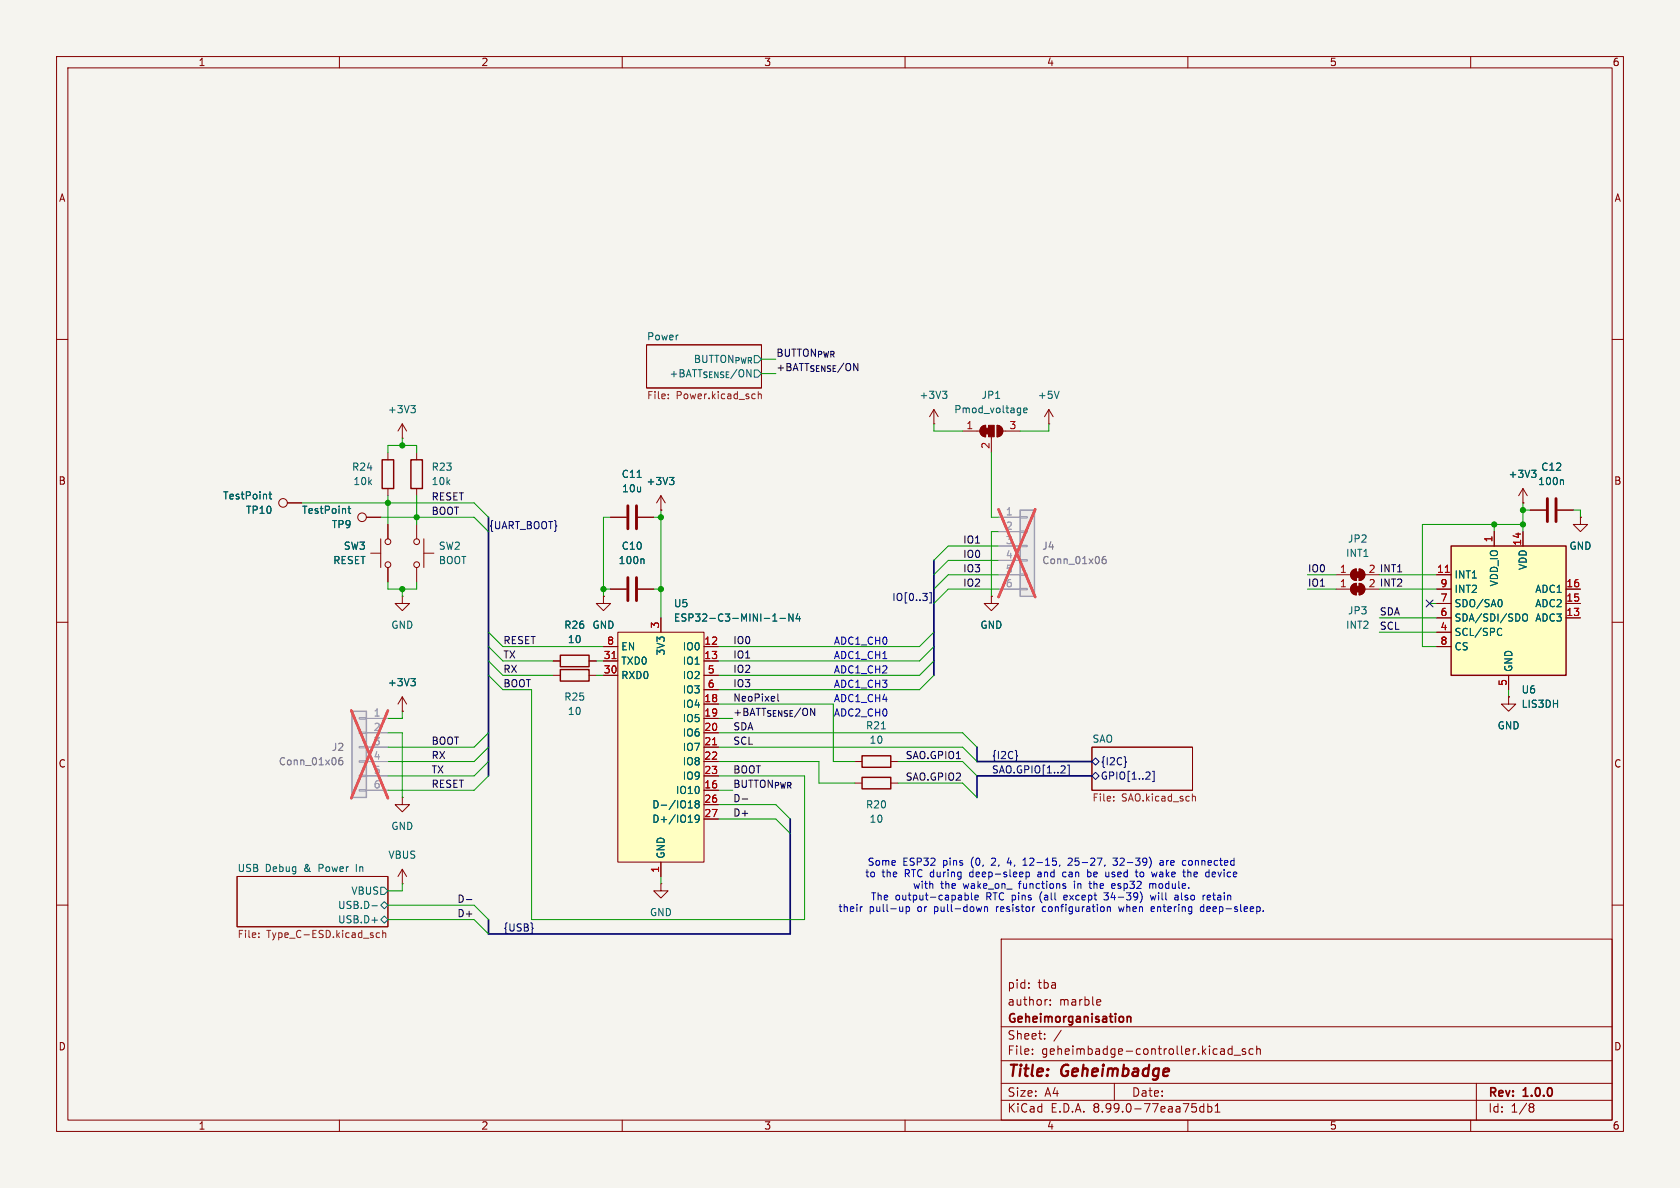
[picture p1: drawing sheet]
<svg xmlns="http://www.w3.org/2000/svg" width="297mm" height="210mm" viewBox="0 0 297 210" stroke-linecap="round" stroke-linejoin="round" font-family="sans-serif">
<path d="M0 0h297v210h-297z" fill="#f5f4ef" stroke="#f5f4ef" stroke-width=".18"/>
<g fill="none" stroke="#840000" stroke-width=".18">
<path d="M10 10h277v190h-277zM12 12h273v186h-273zM60 10v2M110 10v2M160 10v2M210 10v2M260 10v2M10 60h2M285 60h2M114.3 61h20.3v7.6h-20.3zM10 110h2M285 110h2"/>
<path d="M151.1 134.6h1.3M157.5 134.6h1.2M193 132.1h17.8v7.6h-17.8zM10 160h2M41.9 154.9h26.7v8.9h-26.7zM71.1 141v1.2h-1.3l1.3 1.3 1.3-1.3h-1.3M71.1 141h.1M71.1 156.2h.1M71.1 153.7l.8 1.2M71.1 153.7v2.5M71.1 153.7l-.7 1.2M285 160h2"/>
<path d="M177 166h108v32h-108zM181.9 173.8v.1M181.9 174.6v.1M185 176.7h.2M185.7 177.6v.1M185.7 176.8v.1M194.1 176.7l.4 .1 .1 .3-.7 .1M194.5 177.6l-.4 .1M60 198v2M110 198v2M160 198v2M177 194.5h108"/>
<path d="M177 191.5h108M177 187.5h108M177 181.5h108M182.5 186.3v.1M182.5 185.5v.1M184.7 183.6v.1M184.7 182.8v.1M187.6 182.1l-1.3 2M197 191.5v3M210 198v2M212.8 195.1v1.5M212.8 195.7l-.4-.1-.3 .3v.4l.1 .2h.6"/>
<path d="M213.5 195.7l.5-.1 .2 .3v.4l-.1 .2h-.6M213.5 195.1v1.5M214.8 195.5l.4-.4v1.5M214.8 196.6h.9M217.8 184.9v1.5M217.8 185.5l-.4-.1-.3 .3v.4l.1 .2h.6M218.2 186.5h1.1M220.2 185.5l-.4-.1-.2 .2 .1 .2 .5 .2v.3h-.6M221.5 185.5l-.4-.1-.3 .3v.4l.2 .2h.5M222.2 185.5l.2-.1 .3 .1 .1 .9M222.2 184.9v1.5M260 198v2"/>
<path d="M261 191.5v6.5M270.6 195.1h.3l.3 .3-.3 .3M270.6 195.7h.3M270.9 195.7l.2 .2 .1 .4-.3 .3h-.3"/>
</g>
<path d="M199.3 179.7v1M199.3 179.8l.2-.1 .3 .1 .1 .9" fill="none" stroke="#840000" stroke-width=".3"/>
<path d="M155.8 128.8h.7M67.3 156.8h.6l.7 .7-.7 .6h-.6zM65.7 162.7h1M65.7 160.1h1M67.3 162.6l.6-.7 .7 .7-.7 .6zM67.3 160l.6-.6 .7 .6-.7 .7z" fill="none" stroke="#006464" stroke-width=".18"/>
<g fill="none" stroke="#725600" stroke-width=".18">
<path d="M118.1 70.4v.1M118.1 69.7v.1M133.4 69.6l.1 .1M133.5 70.4l-.1 .1M134.1 69.2v1.3M134.1 69.8l.1-.2 .3 .1 .1 .8M196.9 141.5v.1M196.9 140.8v.1M210.8 140.9l.2-.1h.3v.8M45.8 165.6v.1M45.8 165v.1M67.1 165l-.4-.1-.2 .2 .1 .6h.5"/>
<path d="M67.7 165l.1-.1 .3 .1 .1 .7M67.7 164.5v1.2"/>
</g>
<path d="M193 134.6l.7-.6 .6 .6-.6 .7zM193 137.2l.7-.7 .6 .7-.6 .6zM199 134.5l.1 .2-.1 .2M203.7 136.3h.3v1.9h-.3" fill="none" stroke="#000084" stroke-width=".18"/>
<path d="M152.4 133.6h5.1v2h-5.1z" fill="none" stroke="#840000" stroke-width=".25"/>
<path d="M62.2 125.7h2.6v15.3h-2.6z" fill="#ebeae8"/>
<path d="M63.5 139.6h1.3v.2h-1.3zM63.5 137h1.3v.3h-1.3zM63.5 134.5h1.3v.2h-1.3zM63.5 132h1.3v.2h-1.3zM63.5 129.4h1.3v.3h-1.3zM63.5 126.9h1.3v.2h-1.3zM64.8 127h3.8M64.8 129.5h3.8M64.8 132.1h3.8M64.8 134.6h3.8M64.8 137.2h3.8M64.8 139.7h3.8" fill="none" stroke="#9c9b98" stroke-width=".18"/>
<path d="M62.2 125.7h2.6v15.3h-2.6z" fill="none" stroke="#9c9b98" stroke-width=".25"/>
<path d="M60.5 133.9l-.4 .1a.86 .86 0 0 0 0 1.2l.4-.1 .1-.4-.2-.3-.4 .1-.1 .2" fill="none" stroke="#939391" stroke-width=".18"/>
<path d="M62.1 125.6l6.5 15.5M68.6 125.6l-6.5 15.5" fill="none" stroke="#e75356" stroke-width=".46"/>
<path d="M67.6 81.3h2v5.1h-2zM72.6 81.3h2.1v5.1h-2.1zM99.1 115.8h5v2.1h-5zM152.4 137.4h5.1v2h-5.1z" fill="none" stroke="#840000" stroke-width=".25"/>
<g fill="none" stroke="#840000" stroke-width=".18">
<path d="M71.1 77.5h.1M71.1 74.9l.8 1.3M71.1 74.9v2.6M71.1 74.9l-.7 1.3M165.1 74.9h.1M165.1 72.4l-.8 1.3M165.1 72.4v2.5M165.1 72.4l.8 1.3M170.2 76.2h3M173.5 75.5l.7-.3v2a1.02 1.02 0 0 1-.9-.6 1.02 1.02 0 0 1 .2-1.1zM175.3 77.2v2.8M176.3 75.2a1.02 1.02 0 0 1 1 1 1.02 1.02 0 0 1-1 1z"/>
<path d="M177.3 76.2h3M185.4 74.9h.1M185.4 72.4l-.7 1.3M185.4 72.4v2.5M185.4 72.4l.8 1.3M50.8 88.9h2.5M64.8 91.4h2.5M65.5 97.8h1.8M67.3 95.3v5M68.6 80v1.3M68.6 86.4v1.2M68.6 92.7v2.6"/>
<path d="M73.7 80v1.3M73.7 86.4v1.2M73.7 92.7v2.6M74.9 97.8h1.8M74.9 95.3v5M107.9 91.4h2.8M112.8 91.4h2.8M116.8 90.2h.1M116.8 87.6l.8 1.3M116.8 87.6v2.6M116.8 87.6l-.7 1.3M68.6 100.3v2.6"/>
<path d="M71.1 105.4v1.3h1.3l-1.3 1.3-1.3-1.3h1.3M71.1 105.4h.1M73.7 100.3v2.6M97.8 116.8h1.3M104.1 116.8h1.3M106.7 105.4v1.3h-1.3l1.3 1.3 1.2-1.3h-1.2M106.7 105.4h.1M107.9 104.1h2.8M112.8 104.1h2.8M175.3 105.4v1.3h1.2l-1.2 1.3-1.3-1.3h1.3M175.3 105.4h.1M71.1 125.7h.1"/>
<path d="M71.1 123.2v2.5M71.1 123.2l.8 1.3M71.1 123.2l-.7 1.3M151.1 138.4h1.3M157.5 138.4h1.2"/>
<circle cx="50" cy="88.9" r=".76"/>
<circle cx="64" cy="91.4" r=".76"/>
<circle cx="68.6" cy="99.8" r=".51"/>
<circle cx="68.6" cy="95.8" r=".51"/>
<circle cx="73.7" cy="95.8" r=".51"/>
<circle cx="73.7" cy="99.8" r=".51"/>
</g>
<g fill="#840000" stroke="#840000" stroke-width=".18">
<path d="M174.2 75.7h.6v1h-.6z"/>
<path d="M173.5 75.5l.7-.3v2a1.02 1.02 0 0 1-.9-.6 1.02 1.02 0 0 1 .2-1.1z"/>
<path d="M174.8 75.2h1v2h-1z"/>
<path d="M176.3 75.2a1.02 1.02 0 0 1 1 1 1.02 1.02 0 0 1-1 1z"/>
</g>
<g fill="none" stroke="#006464" stroke-width=".18">
<path d="M72.6 71.7h.8l-.4 .5M73.2 72.2l.2 .2v.3l-.2 .3M166.6 69.2h.8l-.4 .4M167.2 69.6l.2 .3v.3l-.2 .2M181 72.5l.6-.1-.1-.2-.3-.1-.2 .2v.6h.5M187.2 69.2l-.4 1.2M47.5 87.4h.5M47.7 86.9v1.1l.3 .2M61.5 89.9h.5M61.7 89.5v1.1l.3 .1M112.6 84.4h.8M113.7 98.8l.1 .2v.6"/>
<path d="M118.4 84.4h.7l-.4 .5M118.9 84.9l.2 .2v.3l-.2 .3M72.6 120h.8l-.4 .4M73.2 120.4l.2 .3v.3l-.2 .2"/>
</g>
<path d="M111 89.4v4.1M112.5 89.4v4.1M111 102.1v4.1M112.5 102.1v4.1" fill="none" stroke="#840000" stroke-width=".51"/>
<path d="M256.5 96.5h20.4v22.9h-20.4z" fill="#ffffc2"/>
<path d="M256.5 96.5h20.4v22.9h-20.4z" fill="none" stroke="#840000" stroke-width=".25"/>
<g fill="none" stroke="#840000" stroke-width=".18">
<path d="M264.2 94v2.5M269.2 94v2.5M270.5 90.2h2.8M275.3 90.2h2.8M279.4 91.4v1.3h1.3l-1.3 1.3-1.3-1.3h1.3M279.4 91.4h.1M236.2 101.6h2.6M236.2 104.1h2.6M239.1 103.4l.7-.3v2.1a1.02 1.02 0 0 1-1-.7 1.02 1.02 0 0 1 .3-1.1zM239.1 100.9l.7-.3v2a1.02 1.02 0 0 1-1-.6 1.02 1.02 0 0 1 .3-1.1zM240.3 103.1a1.02 1.02 0 0 1 1 1 1.02 1.02 0 0 1-1 1.1zM240.3 100.6a1.02 1.02 0 0 1 1 1 1.02 1.02 0 0 1-1 1z"/>
<path d="M254 101.6h2.5M254 109.2h2.5M254 106.7h2.5M254 104.1h2.5M254 111.8h2.5M254 114.3h2.5M266.7 119.4v2.5M276.9 109.2h2.5M276.9 106.7h2.5M276.9 104.1h2.5M116.8 156.2v1.3h1.3l-1.3 1.3-1.2-1.3h1.2M116.8 156.2h.1"/>
</g>
<path d="M255.5 101.2h.7" fill="none" stroke="#a90000" stroke-width=".18"/>
<path d="M276.2 84.8l.2 .2v.7M265.1 111.1l.4 .1M265.3 106a.79 .79 0 0 1 0 1.3M265.5 112.2l-.4 .1M269.2 108.7l.3-.2a.43 .43 0 0 1 .5 .5v.4a.42 .42 0 0 1-.4 .4 .42 .42 0 0 1-.4-.4z" fill="none" stroke="#006464" stroke-width=".18"/>
<path d="M273.6 88.1v4.1M275.1 88.1v4.1" fill="none" stroke="#840000" stroke-width=".51"/>
<g fill="#840000" stroke="#840000" stroke-width=".18">
<path d="M239.5 103.6h1v1h-1z"/>
<path d="M239.1 103.4l.7-.3v2.1a1.02 1.02 0 0 1-1-.7 1.02 1.02 0 0 1 .3-1.1z"/>
<path d="M240.3 103.1a1.02 1.02 0 0 1 1 1 1.02 1.02 0 0 1-1 1.1z"/>
<path d="M239.5 101.1h1v1h-1z"/>
<path d="M239.1 100.9l.7-.3v2a1.02 1.02 0 0 1-1-.6 1.02 1.02 0 0 1 .3-1.1z"/>
<path d="M240.3 100.6a1.02 1.02 0 0 1 1 1 1.02 1.02 0 0 1-1 1z"/>
</g>
<path d="M109.2 111.8h15.3v40.6h-15.3z" fill="#ffffc2"/>
<g fill="none" stroke="#840000" stroke-width=".18">
<path d="M106.7 114.3h2.5M106.7 116.8h2.5M106.7 119.4h2.5M109.2 111.8h15.3v40.6h-15.3zM116.8 109.2v2.6M124.5 114.3h2.5M124.5 116.8h2.5M124.5 119.4h2.5M124.5 139.7h2.5M124.5 124.5h2.5M124.5 127h2.5M124.5 129.5h2.5"/>
<path d="M124.5 132.1h2.5M124.5 134.6h2.5M124.5 137.2h2.5M124.5 121.9h2.5M116.8 152.4v2.5M124.5 142.2h2.5M124.5 144.8h2.5"/>
</g>
<path d="M108.2 116.4h.7M126 131.7h.7" fill="none" stroke="#a90000" stroke-width=".18"/>
<path d="M136.6 109.8h.7M136.6 108.9l.4-.4v1.3M137.9 109.3h1M140.2 108.5v1.3l-.7-1.3v1.3M141 108.5l-.3 .9h.8M141.3 109v.8M121.7 142.8h.7M121.9 141.7l.1-.2v1.3M123.1 142.1l-.2 .2v.4l.2 .1h.4l.1-.2v-.3l-.2-.2M123.1 142.1l-.2-.2 .2-.4h.3l.2 .3-.2 .3M123.1 142.1h.3M123.6 144.6l-.2 .3-.4-.1-.1-.2 .1-.4 .4-.1 .1 .1a.84 .84 0 0 1-.3 1.2h-.2" fill="none" stroke="#006464" stroke-width=".18"/>
<path d="M180.3 90.2h2.6v15.2h-2.6z" fill="#ebeae8"/>
<g fill="none" stroke="#9c9b98" stroke-width=".18">
<path d="M176.5 91.4h3.8M176.5 94h3.8M176.5 96.5h3.8M176.5 99.1h3.8M180.3 98.9h1.3v.3h-1.3zM180.3 96.4h1.3v.2h-1.3zM180.3 93.9h1.3v.2h-1.3zM180.3 91.3h1.3v.3h-1.3zM176.5 101.6h3.8M176.5 104.1h3.8M180.3 104h1.3v.3h-1.3zM180.3 101.5h1.3v.2h-1.3z"/>
<path d="M64.8 127h3.8M64.8 129.5h3.8M64.8 132.1h3.8M64.8 134.6h3.8M64.8 137.2h3.8M64.8 139.7h3.8"/>
</g>
<path d="M180.3 90.2h2.6v15.2h-2.6z" fill="none" stroke="#9c9b98" stroke-width=".25"/>
<path d="M195.4 98.4h-.3a.86 .86 0 0 0 0 1.2l.4-.1 .1-.4-.3-.2h-.3l-.2 .2M60.5 133.9l-.4 .1a.86 .86 0 0 0 0 1.2l.4-.1 .1-.4-.2-.3-.4 .1-.1 .2" fill="none" stroke="#939391" stroke-width=".18"/>
<path d="M176.5 90l6.5 15.5M183 90l-6.5 15.5M62.1 125.6l6.5 15.5M68.6 125.6l-6.5 15.5" fill="none" stroke="#e75356" stroke-width=".46"/>
<path d="M99.1 118.4h5v2h-5z" fill="none" stroke="#840000" stroke-width=".25"/>
<g fill="none" stroke="#840000" stroke-width=".18">
<path d="M50.8 88.9h2.5M64.8 91.4h2.5M68.6 92.7v2.6M107.9 91.4h2.8M112.8 91.4h2.8M116.8 90.2h.1M264.2 94v2.5M269.2 88.9h.1M269.2 86.4l-.7 1.2M269.2 86.4v2.5M269.2 94v2.5M269.2 86.4l.8 1.2"/>
<path d="M270.5 90.2h2.8M275.3 90.2h2.8M279.4 91.4h.1M68.6 100.3v2.6M97.8 119.4h1.3M97.8 116.8h1.3M104.1 119.4h1.3M104.1 116.8h1.3M106.7 105.4h.1M106.7 119.4h2.5M106.7 114.3h2.5M106.7 116.8h2.5"/>
<path d="M107.9 104.1h2.8M112.8 104.1h2.8M116.8 109.2v2.6M124.5 119.4h2.5M124.5 114.3h2.5M124.5 116.8h2.5M175.3 105.4h.1M254 104.1h2.5M254 101.6h2.5M254 109.2h2.5M254 106.7h2.5M254 111.8h2.5"/>
<path d="M254 114.3h2.5M266.7 119.4v2.5M276.9 104.1h2.5M276.9 109.2h2.5M276.9 106.7h2.5M71.1 125.7h.1M124.5 139.7h2.5M124.5 124.5h2.5M124.5 127h2.5M124.5 129.5h2.5M124.5 132.1h2.5M124.5 134.6h2.5"/>
<path d="M124.5 137.2h2.5M124.5 121.9h2.5M266.7 123.2v1.3h1.3l-1.3 1.2-1.3-1.2h1.3M266.7 123.2h.1M116.8 152.4v2.5M124.5 142.2h2.5M124.5 144.8h2.5"/>
</g>
<g fill="none" stroke="#006464" stroke-width=".18">
<path d="M47.5 87.4h.5M47.7 86.9v1.1l.3 .2M61.5 89.9h.5M61.7 89.5v1.1l.3 .1M112.6 84.4h.8M113.7 98.8l.1 .2v.6M118.4 84.4h.7l-.4 .5M118.9 84.9l.2 .2v.3l-.2 .3M270.8 83.1h.7l-.4 .5M271.3 83.6l.2 .3v.3M271.4 84.3l-.1 .1M276.2 84.8l.2 .2v.7"/>
<path d="M72.6 120h.8l-.4 .4M136.6 109.8h.7M136.6 108.9l.4-.4v1.3M137.9 109.3h1M140.2 108.5v1.3l-.7-1.3v1.3M141 108.5l-.3 .9h.8M141.3 109v.8M265.1 111.1l.4 .1M265.3 106a.79 .79 0 0 1 0 1.3M265.5 112.2l-.4 .1M269.2 108.7l.3-.2a.43 .43 0 0 1 .5 .5v.4a.42 .42 0 0 1-.4 .4 .42 .42 0 0 1-.4-.4zM73.2 120.4l.2 .3v.3l-.2 .2"/>
<path d="M121.7 142.8h.7M121.9 141.7l.1-.2v1.3M123.1 142.1l-.2 .2v.4l.2 .1h.4l.1-.2v-.3l-.2-.2M123.1 142.1l-.2-.2 .2-.4h.3l.2 .3-.2 .3M123.1 142.1h.3M123.6 144.6l-.2 .3-.4-.1-.1-.2 .1-.4 .4-.1 .1 .1a.84 .84 0 0 1-.3 1.2h-.2"/>
</g>
<path d="M164.3 104.8h.3v1.8h-.3M252.1 106.1l1.2 1.2M253.3 106.1l-1.2 1.2M179.7 133.4l.2 .2-.2 .2M188.7 135.3h.3v1.8h-.3" fill="none" stroke="#000084" stroke-width=".18"/>
<path d="M137.5 122.7v1.1l.2 .1M82.4 159h1M131.2 141.2h1" fill="none" stroke="#0f0f0f" stroke-width=".18"/>
<g fill="none" stroke="#0000c2" stroke-width=".18">
<path d="M170.6 157.8v1.3M170.6 158.3l.4-.1 .2 .3-.1 .5h-.5M171.7 157.8v1.1l.2 .2M172.4 158.7l.6-.2-.1-.2-.4-.1-.1 .2v.6h.5M178.4 151.6l-.3 .9h.8M180.8 153h.8M180.8 152.1l.4-.4v1.3M181.4 154.2v1.2M181.4 154.2h.4l.2 .2-.1 .5h-.5M183.6 154.2h-.1M183.6 154.5l-.2 .2 .2 .3M187.4 152.9l-.1 .2"/>
<path d="M188 156.6l.4 .2v.2h-.4M188 156.3h.4M188.3 158.2l-.2 .2v.5l.2 .2M188.3 154.2h-.3l-.1 .2v.5l.4 .1M188.7 158.5l-.6 .2M189.4 151.7h-.4l-.2 .1M189.5 152.2l-.7 .8h.8M192.3 154.2h.3l.2 .1M192.3 153.7v1.3M192.5 156.2h.5M192.7 155.8v1.2M192.8 154.9l-.2 .1-.3-.1"/>
<path d="M195.2 159l.5 .1M195.9 157.8l-.4 .5h.2M196 154.9l-.3 .1M196 154.2v.8M196.8 151.7h.7l-.4 .5h.3l.1 .2M197 156.2h-.3l-.2 .2 .1 .6h.4M197.1 156.5l-.6 .1M197.5 152.7l-.2 .3-.5-.2M201 155h.2M201.7 154.2l-.2 .6 .3 .2M201.9 158.2v.5l-.3 .8M203.3 156.3l.3-.1 .2 .2"/>
<path d="M203.3 156.2v.8M203.4 158.2l.2 .9 .3-.6 .2 .6M204.6 154.2l-.3 .8M205.1 152.2h.5v.8M205.6 152.4l-.4 .1-.2 .2 .2 .3 .4-.1M207.7 158.3h.5l.1 .8M208.3 158.5l-.4 .1-.2 .2 .2 .3 .4-.1M209.5 152.1l.1 .1M209.6 152.9l-.1 .1M210 154.3l.4-.1 .1 .1M210.2 152.2v.6M212.8 159.9v1.2"/>
<path d="M213.1 158.2l-.4 .2M213.8 158.2h-.2l-.2 .2 .1 .6 .3 .1M214 158.5l-.6 .2M214.7 154.2h-.2l-.2 .1 .1 .6 .3 .1M214.9 154.5l-.6 .1M152.5 160.3l-.3 .1M159.6 160.3v.8M159.6 161l-.2 .1M160.2 160.3v1.3M160.7 160.4l.1 .1-.1 .5-.1 .1h-.4M173.6 160.3l-.3 .8M174 160.3v.8"/>
<path d="M174.1 160.4h-.1M174.5 160.4l.1 .7M184.4 160.4l-.1 .5 .2 .2M195.8 160.3v.8M195.8 160.4h.1M196.2 160.4l.1 .7M197.8 160.3l.2 .8 .2-.6M204 160.4l-.3-.1-.2 .2 .1 .6h.4M204.1 160.6l-.6 .1M212.8 160.4l-.4-.1-.2 .2 .1 .6h.5M223.3 161v.1"/>
</g>
<path d="M86.4 91.4v45.8M165.1 99.1v20.3M172.7 132.1v2.5h20.3M193 137.2h-20.3v3.8M139.7 144.8v20.3h-53.3v-2.5" fill="none" stroke="#000084" stroke-width=".3"/>
<g fill="none" stroke="#009600" stroke-width=".18">
<path d="M71.1 77.5v1.2M134.6 66h2.6M134.6 63.5h2.6M165.1 74.9v1.3h5.1M185.4 74.9v1.3h-5.1M53.3 88.9h30.5l2.6 2.5M67.3 91.4h16.5l2.6 2.6M68.6 80v-1.3h5.1v1.3M68.6 87.6v5.1M73.7 87.6v5.1M107.9 91.4h-1.2v14M115.6 91.4h1.2"/>
<path d="M116.8 90.2v19M175.3 80v11.4h1.2M176.5 99.1h-8.9l-2.5 2.5M176.5 94h-1.2v11.4M176.5 96.5h-8.9l-2.5 2.6M264.2 92.7v1.3M269.2 88.9v5.1M269.2 90.2h1.3M269.2 92.7h-17.7v21.6h2.5M278.1 90.2h1.3v1.2M68.6 102.9v1.2h5.1v-1.2M71.1 104.1v1.3"/>
<path d="M86.4 114.3l2.5 2.5h8.9M86.4 116.8l2.5 2.6h8.9M86.4 119.4l2.5 2.5h5.1v40.7h48.2v-25.4h-15.2M86.4 111.8l2.5 2.5h17.8M105.4 116.8h1.3M105.4 119.4h1.3M106.7 104.1h1.2M115.6 104.1h1.2M165.1 114.3l-2.5 2.5h-35.6M165.1 116.8l-2.5 2.6h-35.6M165.1 119.4l-2.5 2.5h-35.6M165.1 111.8l-2.5 2.5h-35.6"/>
<path d="M176.5 104.1h-8.9l-2.5 2.6M176.5 101.6h-8.9l-2.5 2.5M231.1 104.1h5.1M231.1 101.6h5.1M243.8 104.1h10.2M243.8 101.6h10.2M243.8 111.8h10.2M243.8 109.2h10.2M252.7 106.7h1.3M68.6 129.5h2.5v11.5M71.1 125.7v1.3h-2.5M86.4 132.1l-2.6 2.5h-15.2"/>
<path d="M86.4 129.5l-2.6 2.6h-15.2M86.4 137.2l-2.6 2.5h-15.2M86.4 134.6l-2.6 2.6h-15.2M127 129.5h43.2l2.5 2.6M127 134.6h17.8v3.8h6.3M127 124.5h20.3v10.1h3.8M127 127h2.5M127 132.1h43.2l2.5 2.5M127 139.7h2.5M158.7 134.6h11.5l2.5 2.6M158.7 138.4h11.5l2.5 2.6M266.7 121.9v1.3"/>
<path d="M71.1 156.2v1.3h-2.5M116.8 154.9v1.3M127 142.2h10.2l2.5 2.6M127 144.8h10.2l2.5 2.5M68.6 162.6h15.2l2.6 2.5M68.6 160h15.2l2.6 2.6"/>
</g>
<path d="M108.2 116.4h.7M255.5 101.2h.7M126 131.7h.7" fill="none" stroke="#a90000" stroke-width=".18"/>
<g fill="#009600" stroke="#009600" stroke-width=".18">
<circle cx="116.8" cy="91.4" r=".46"/>
<circle cx="116.8" cy="104.1" r=".46"/>
<circle cx="106.7" cy="104.1" r=".46"/>
<circle cx="71.1" cy="78.7" r=".46"/>
<circle cx="73.7" cy="91.4" r=".46"/>
<circle cx="71.1" cy="104.1" r=".46"/>
<circle cx="68.6" cy="88.9" r=".46"/>
<circle cx="264.2" cy="92.7" r=".46"/>
<circle cx="269.2" cy="92.7" r=".46"/>
<circle cx="269.2" cy="90.2" r=".46"/>
</g>
<g font-size="2.8" fill="#840000">
<text x="178" y="190.9">Title:</text>
<text x="187.7" y="190.9">Geheimbadge</text>
</g>
<g font-size="2.1" fill="#840000">
<text x="178" y="178">author:</text>
<text x="178" y="175">pid:</text>
<text x="183.4" y="175">tba</text>
<text x="187.2" y="178">marble</text>
<text x="178" y="184">Sheet:</text>
<text x="178" y="181.2">Geheimorganisation</text>
<text x="178" y="186.7">File:</text>
<text x="184.1" y="186.7">geheimbadge-controller.kicad_sch</text>
<text x="178" y="196.9">KiCad</text>
<text x="178" y="194.1">Size:</text>
<text x="184.7" y="194.1">A4</text>
<text x="185.7" y="196.9">E.D.A.</text>
<text x="193.3" y="196.9">8.99.0-77eaa75db1</text>
<text x="200" y="194.1">Date:</text>
<text x="263" y="194.3">Rev:</text>
<text x="263" y="196.9">Id:</text>
<text x="267.1" y="196.9">1/8</text>
<text x="269.4" y="194.3">1.0.0</text>
</g>
<g font-size="1.8" fill="#840000">
<text x="35" y="11.9">1</text>
<text x="85" y="11.9">2</text>
<text x="135" y="11.9">3</text>
<text x="185" y="11.9">4</text>
<text x="235" y="11.9">5</text>
<text x="285" y="11.9">6</text>
<text x="10.3" y="35.9">A</text>
<text x="285.3" y="35.9">A</text>
<text x="10.3" y="85.9">B</text>
<text x="285.3" y="85.9">B</text>
<text x="10.3" y="135.9">C</text>
<text x="285.3" y="135.9">C</text>
<text x="10.3" y="185.9">D</text>
<text x="285.3" y="185.9">D</text>
<text x="35" y="199.9">1</text>
<text x="85" y="199.9">2</text>
<text x="135" y="199.9">3</text>
<text x="185" y="199.9">4</text>
<text x="235" y="199.9">5</text>
<text x="285" y="199.9">6</text>
</g>
<g font-size="1.8" fill="#006464">
<text x="114.3" y="60.2">Power</text>
<text x="122.5" y="64.4">BUTTON_{PWR}</text>
<text x="118.3" y="66.9">+BATT_{SENSE}/ON</text>
<text x="162.5" y="70.7">+3V3</text>
<text x="173.4" y="70.7">JP1</text>
<text x="183.4" y="70.7">+5V</text>
<text x="68.5" y="73.3">+3V3</text>
<text x="168.6" y="73.3">Pmod_voltage</text>
<text x="62.1" y="83.4">R24</text>
<text x="76.2" y="83.4">R23</text>
<text x="272.4" y="83.4">C12</text>
<text x="39.3" y="88.5">TestPoint</text>
<text x="62.4" y="86">10k</text>
<text x="76.2" y="86">10k</text>
<text x="109.8" y="84.7">C11</text>
<text x="109.9" y="87.2">10u</text>
<text x="114.2" y="86">+3V3</text>
<text x="266.6" y="84.7">+3V3</text>
<text x="271.8" y="86">100n</text>
<text x="43.4" y="91">TP10</text>
<text x="53.3" y="91">TestPoint</text>
<text x="58.6" y="93.6">TP9</text>
<text x="58.8" y="99.9">RESET</text>
<text x="60.7" y="97.4">SW3</text>
<text x="77.5" y="97.4">SW2</text>
<text x="77.5" y="99.9">BOOT</text>
<text x="109.3" y="99.9">100n</text>
<text x="109.8" y="97.4">C10</text>
<text x="237.9" y="98.7">INT1</text>
<text x="238.2" y="96.1">JP2</text>
<text x="270.1" y="100.9" transform="rotate(-90 270.1 100.9)">VDD</text>
<text x="277.4" y="97.4">GND</text>
<text x="119" y="107.5">U5</text>
<text x="257" y="102.5">INT1</text>
<text x="257" y="107.5">SDO/SA0</text>
<text x="257" y="105">INT2</text>
<text x="265" y="103.8" transform="rotate(-90 265 103.8)">VDD_IO</text>
<text x="271.3" y="107.5">ADC2</text>
<text x="271.3" y="105">ADC1</text>
<text x="69.1" y="111.4">GND</text>
<text x="99.7" y="111.4">R26</text>
<text x="100.3" y="113.9">10</text>
<text x="104.6" y="111.4">GND</text>
<text x="119" y="110.1">ESP32-C3-MINI-1-N4</text>
<text x="173.2" y="111.4">GND</text>
<text x="237.9" y="111.4">INT2</text>
<text x="238.2" y="108.8">JP3</text>
<text x="257" y="112.6">SCL/SPC</text>
<text x="257" y="110.1">SDA/SDI/SDO</text>
<text x="271.3" y="110.1">ADC3</text>
<text x="109.7" y="117.7">TXD0</text>
<text x="109.7" y="115.2">EN</text>
<text x="117.7" y="116" transform="rotate(-90 117.7 116)">3V3</text>
<text x="120.6" y="115.2">IO0</text>
<text x="120.6" y="117.7">IO1</text>
<text x="257" y="115.2">CS</text>
<text x="267.6" y="118.9" transform="rotate(-90 267.6 118.9)">GND</text>
<text x="68.5" y="121.5">+3V3</text>
<text x="99.7" y="124.1">R25</text>
<text x="109.7" y="120.2">RXD0</text>
<text x="120.6" y="125.3">IO4</text>
<text x="120.6" y="120.2">IO2</text>
<text x="120.6" y="122.8">IO3</text>
<text x="268.9" y="122.8">U6</text>
<text x="268.9" y="125.3">LIS3DH</text>
<text x="100.3" y="126.6">10</text>
<text x="120.6" y="127.9">IO5</text>
<text x="120.6" y="130.4">IO6</text>
<text x="153" y="129.1">R21</text>
<text x="153.6" y="131.7">10</text>
<text x="193" y="131.4">SAO</text>
<text x="264.7" y="129.1">GND</text>
<text x="120.6" y="132.9">IO7</text>
<text x="120.6" y="135.5">IO8</text>
<text x="115.2" y="143.1">D-/IO18</text>
<text x="119.4" y="140.6">IO10</text>
<text x="120.6" y="138">IO9</text>
<text x="153" y="143.1">R20</text>
<text x="69.1" y="146.9">GND</text>
<text x="115.2" y="145.6">D+/IO19</text>
<text x="153.6" y="145.6">10</text>
<text x="41.9" y="154.2">USB</text>
<text x="46.9" y="154.2">Debug</text>
<text x="53.9" y="154.2">&amp;</text>
<text x="56.6" y="154.2">Power</text>
<text x="63.4" y="154.2">In</text>
<text x="68.6" y="152">VBUS</text>
<text x="117.7" y="151.9" transform="rotate(-90 117.7 151.9)">GND</text>
<text x="59.7" y="160.9">USB.D-</text>
<text x="62" y="158.3">VBUS</text>
<text x="59.7" y="163.4">USB.D+</text>
<text x="114.8" y="162.2">GND</text>
</g>
<g font-size="1.8" fill="#0f0f0f">
<text x="137.2" y="63.2">BUTTON_{PWR}</text>
<text x="137.2" y="65.7">+BATT_{SENSE}/ON</text>
<text x="76.2" y="88.6">RESET</text>
<text x="76.2" y="91.1">BOOT</text>
<text x="170.2" y="98.7">IO0</text>
<text x="170.2" y="96.2">IO1</text>
<text x="170.2" y="101.3">IO3</text>
<text x="231.1" y="101.3">IO0</text>
<text x="241.9" y="101.3">2 INT1</text>
<text x="170.2" y="103.8">IO2</text>
<text x="231.1" y="103.8">IO1</text>
<text x="241.9" y="103.9">2 INT2</text>
<text x="88.9" y="114">RESET</text>
<text x="129.5" y="114">IO0</text>
<text x="243.8" y="111.4">SCL</text>
<text x="243.8" y="108.9">SDA</text>
<text x="88.9" y="116.5">TX</text>
<text x="88.9" y="119">RX</text>
<text x="129.5" y="116.5">IO1</text>
<text x="129.5" y="119">IO2</text>
<text x="88.9" y="121.6">BOOT</text>
<text x="129.5" y="124.1">NeoPixel</text>
<text x="129.5" y="121.6">IO3</text>
<text x="76.2" y="131.7">BOOT</text>
<text x="129.5" y="131.7">SCL</text>
<text x="129.5" y="129.2">SDA</text>
<text x="129.5" y="126.7">+BATT_{SENSE}/ON</text>
<text x="76.2" y="136.8">TX</text>
<text x="76.2" y="134.3">RX</text>
<text x="129.5" y="136.8">BOOT</text>
<text x="160" y="134.3">SAO.GPIO1</text>
<text x="76.2" y="139.4">RESET</text>
<text x="129.5" y="141.9">D-</text>
<text x="129.5" y="139.4">BUTTON_{PWR}</text>
<text x="160" y="138.1">SAO.GPIO2</text>
<text x="129.5" y="144.4">D+</text>
<text x="80.8" y="159.7">D-</text>
<text x="80.8" y="162.2">D+</text>
</g>
<g font-size="1.8" fill="#725600">
<text x="114.3" y="70.9">File:</text>
<text x="119.5" y="70.9">Power.kicad_sch</text>
<text x="193" y="142">File:</text>
<text x="198.3" y="142">SAO.kicad_sch</text>
<text x="41.9" y="166.1">File:</text>
<text x="47.1" y="166.1">Type_C-ESD.kicad_sch</text>
</g>
<g font-size="1.8" fill="#a90000">
<text x="170.7" y="75.9">1</text>
<text x="178.4" y="75.9">3</text>
<text x="175" y="79.4" transform="rotate(-90 175 79.4)">2</text>
<text x="263.9" y="96" transform="rotate(-90 263.9 96)">1</text>
<text x="236.8" y="101.3">1</text>
<text x="254" y="101.3">11</text>
<text x="269" y="96.6" transform="rotate(-90 269 96.6)">14</text>
<text x="236.8" y="103.9">1</text>
<text x="254.6" y="106.4">7</text>
<text x="254.6" y="103.9">9</text>
<text x="276.8" y="106.4">15</text>
<text x="276.8" y="103.9">16</text>
<text x="116.6" y="111.2" transform="rotate(-90 116.6 111.2)">3</text>
<text x="254.6" y="111.5">4</text>
<text x="254.6" y="109">6</text>
<text x="276.8" y="109">13</text>
<text x="106.6" y="119.1">30</text>
<text x="106.6" y="116.6">31</text>
<text x="107.2" y="114">8</text>
<text x="124.4" y="114">12</text>
<text x="124.4" y="116.6">13</text>
<text x="125" y="119.1">5</text>
<text x="254.6" y="114">8</text>
<text x="124.4" y="124.2">18</text>
<text x="125" y="121.7">6</text>
<text x="266.4" y="121.4" transform="rotate(-90 266.4 121.4)">5</text>
<text x="124.4" y="126.7">19</text>
<text x="124.4" y="129.3">20</text>
<text x="124.4" y="131.8">21</text>
<text x="124.4" y="134.4">22</text>
<text x="124.4" y="136.9">23</text>
<text x="124.4" y="139.4">16</text>
<text x="124.4" y="142">26</text>
<text x="124.4" y="144.5">27</text>
<text x="116.6" y="154.4" transform="rotate(-90 116.6 154.4)">1</text>
</g>
<g font-size="1.8" fill="#000084">
<text x="86.4" y="93.6">{UART_BOOT}</text>
<text x="157.6" y="106.3">IO[0..3]</text>
<text x="175.3" y="134.3">{I2C}</text>
<text x="175.3" y="136.8">SAO.GPIO[1..2]</text>
<text x="194.5" y="135.5">{I2C}</text>
<text x="194.5" y="138">GPIO[1..2]</text>
<text x="88.9" y="164.8">{USB}</text>
</g>
<g font-size="1.8" fill="#a5a4a2">
<text x="177.7" y="91.2">1</text>
<text x="177.7" y="93.7">2</text>
<text x="177.7" y="96.3">3</text>
<text x="177.7" y="98.8">4</text>
<text x="177.7" y="101.3">5</text>
<text x="177.7" y="103.9">6</text>
<text x="66" y="126.7">1</text>
<text x="66" y="129.3">2</text>
<text x="66" y="131.8">3</text>
<text x="66" y="134.4">4</text>
<text x="66" y="136.9">5</text>
<text x="66" y="139.4">6</text>
</g>
<g font-size="1.8" fill="#939391">
<text x="184.2" y="97.4">J4</text>
<text x="184.2" y="99.9">Conn_01x06</text>
<text x="49.2" y="135.5">Conn_01x06</text>
<text x="58.6" y="132.9">J2</text>
</g>
<g font-size="1.8" fill="#0000c2">
<text x="147.3" y="114.1">ADC1_CH0</text>
<text x="147.3" y="116.6">ADC1_CH1</text>
<text x="147.3" y="119.1">ADC1_CH2</text>
<text x="147.3" y="124.2">ADC1_CH4</text>
<text x="147.3" y="121.7">ADC1_CH3</text>
<text x="147.3" y="126.8">ADC2_CH0</text>
<text x="152.9" y="155.3">to</text>
<text x="153.3" y="153.2">Some</text>
<text x="155.9" y="155.3">the</text>
<text x="159.6" y="153.2">ESP32</text>
<text x="160" y="155.3">RTC during</text>
<text x="166.8" y="153.2">pins</text>
<text x="171.9" y="155.3">deep-sleep</text>
<text x="171.9" y="153.2">(0,</text>
<text x="175.8" y="153.2">2,</text>
<text x="178.7" y="153.2">4,</text>
<text x="181.7" y="153.2">12-15,</text>
<text x="184.1" y="155.3">and</text>
<text x="188.7" y="155.3">can</text>
<text x="189.9" y="153.2">25-27,</text>
<text x="193.3" y="155.3">be</text>
<text x="196.7" y="155.3">used</text>
<text x="198.1" y="153.2">32-39)</text>
<text x="202.3" y="155.3">to</text>
<text x="205.3" y="155.3">wake</text>
<text x="206.5" y="153.2">are</text>
<text x="210.7" y="153.2">connected</text>
<text x="211.1" y="155.3">the</text>
<text x="215.2" y="155.3">device</text>
<text x="148.1" y="161.4">their</text>
<text x="153.6" y="161.4">pull-up</text>
<text x="153.9" y="159.4">The</text>
<text x="158.2" y="159.4">output-capable</text>
<text x="161.3" y="157.3">with</text>
<text x="162.3" y="161.4">or</text>
<text x="165.4" y="161.4">pull-down</text>
<text x="166.3" y="157.3">the</text>
<text x="170.4" y="157.3">wake_on_</text>
<text x="174.5" y="159.4">RTC pins</text>
<text x="176.6" y="161.4">resistor</text>
<text x="180.4" y="157.3">functions</text>
<text x="184.3" y="159.4">(all</text>
<text x="184.9" y="161.4">configuration</text>
<text x="188.7" y="159.4">except</text>
<text x="190.4" y="157.3">in</text>
<text x="193.3" y="157.3">the</text>
<text x="196.1" y="159.4">34-39)</text>
<text x="197.4" y="157.3">esp32</text>
<text x="198.7" y="161.4">when</text>
<text x="204.3" y="157.3">module.</text>
<text x="204.5" y="159.4">will</text>
<text x="204.6" y="161.4">entering</text>
<text x="209" y="159.4">also</text>
<text x="213.5" y="161.4">deep-sleep.</text>
<text x="214.1" y="159.4">retain</text>
</g>
</svg>
